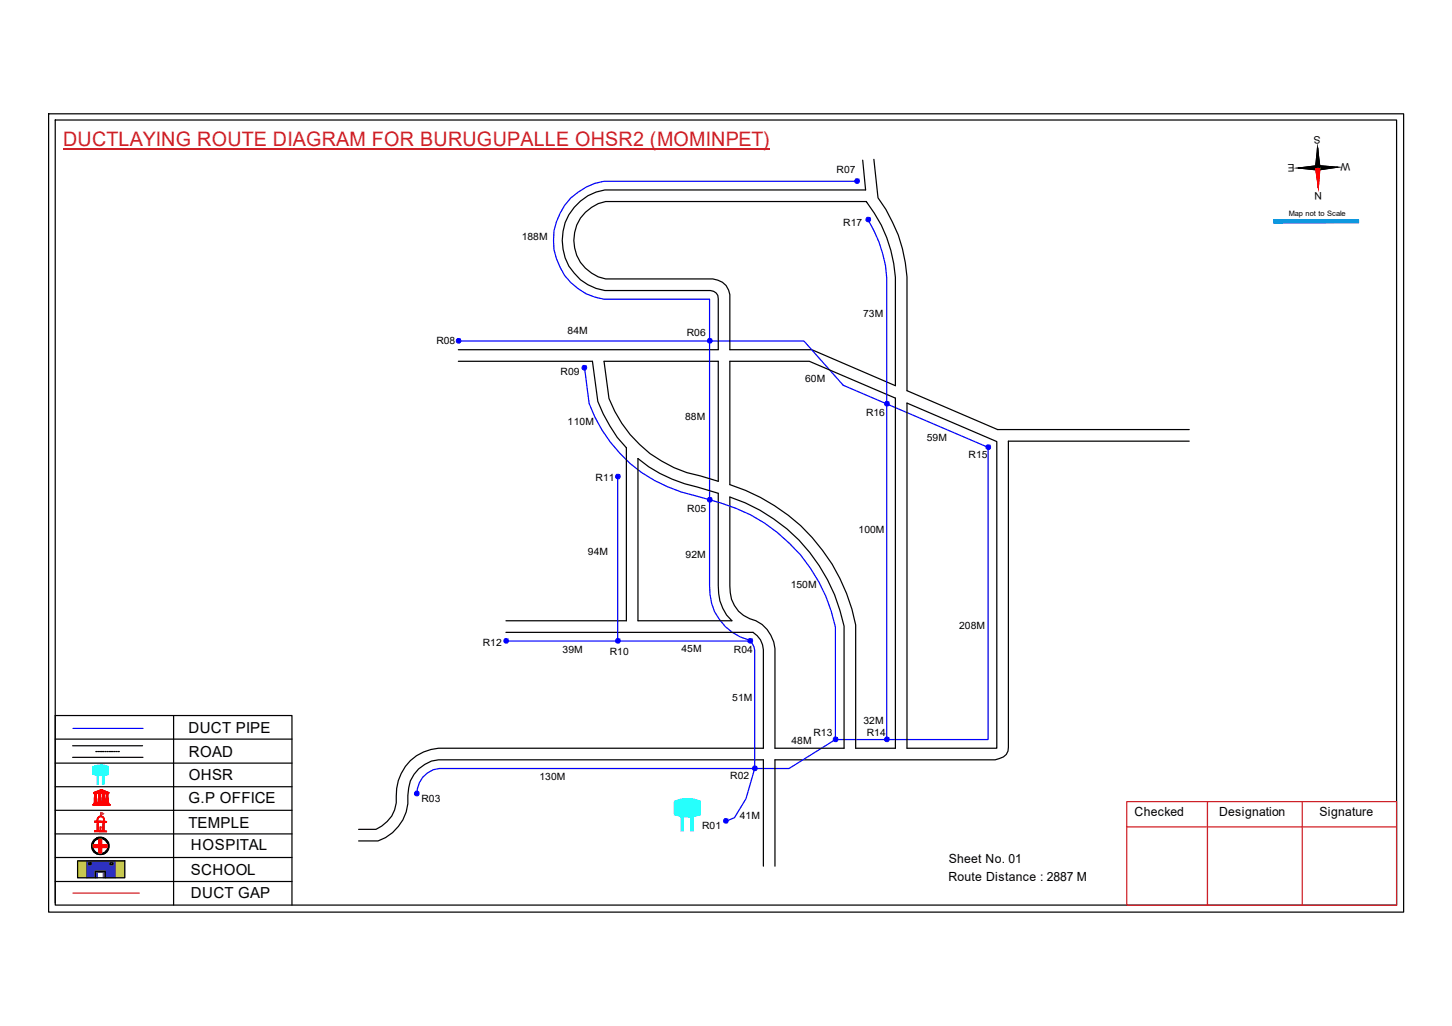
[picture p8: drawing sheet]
<svg xmlns="http://www.w3.org/2000/svg" width="297mm" height="210mm" viewBox="0 0 297 210" stroke-linecap="round" stroke-linejoin="round" font-family="sans-serif">
<path d="M11.3 151.2h48.4M11.3 156.1h48.4M14.9 152.6h14.3M14.9 154.9h14.3M35.5 146.4v38.8M11.3 175.4h48.4M11.3 161h48.4M11.3 165.8h48.4M11.3 170.6h48.4M11.3 180.3h48.4" fill="none" stroke="#000" stroke-width=".25"/>
<path d="M21 158.6h.3v1.8h-.3z" fill-rule="evenodd" fill="#0ffffc"/>
<path d="M21 158.6h.3v1.8h-.3z" fill="none" stroke="#0ffffc" stroke-width=".2"/>
<path d="M19.9 158.6h.2v1.8h-.2z" fill-rule="evenodd" fill="#0ffffc"/>
<path d="M19 156.9l1.6-.4 1.5 .3v1.6l-1.5 .3-1.6-.4zM19.9 158.6h.2v1.8h-.2z" fill="none" stroke="#0ffffc" stroke-width=".2"/>
<path d="M19 156.8a4 4 0 0 1 3.1 0v1.7a4.5 4.5 0 0 1-3-.1z" fill-rule="evenodd" fill="#0ffffc"/>
<path d="M19 156.8a4 4 0 0 1 3.1 0v1.7a4.5 4.5 0 0 1-3-.1z" fill="none" stroke="#0ffffc" stroke-width=".2"/>
<path d="M19 164.6h3.5v.2h-3.5zM19.2 164.3h3.1v.2h-3.1zM19.2 162.1l1.5-.6 1.6 .7zM19.3 162.4l.6-.1-.2 .1 .1 1.7h-.5l.1-1.7zM19.3 164.2h2.8v.1h-2.8zM19.5 162.1l1.2-.5 1.3 .5zM20.1 162.3h.5v1.8h-.5zM20.7 161.7l.2 .1-.2 .3zM20.9 162.3h.5v1.8h-.5zM21.6 162.3l.6 .1h-.1v1.7h-.4l.1-1.7z" fill="none" stroke="#f00" stroke-width=".2"/>
<path d="M21.6 162.3h.5v1.8h-.5z" fill-rule="evenodd" fill="#f00"/>
<path d="M21.6 162.3h.5v1.8h-.5z" fill="none" stroke="#f00" stroke-width=".2"/>
<path d="M20.9 162.3h.5v1.8h-.5z" fill-rule="evenodd" fill="#f00"/>
<path d="M20.9 162.3h.5v1.8h-.5z" fill="none" stroke="#f00" stroke-width=".2"/>
<path d="M20.1 162.3h.5v1.8h-.5z" fill-rule="evenodd" fill="#f00"/>
<path d="M20.1 162.3h.5v1.8h-.5z" fill="none" stroke="#f00" stroke-width=".2"/>
<path d="M19.3 162.3h.5v1.8h-.5z" fill-rule="evenodd" fill="#f00"/>
<path d="M19.3 162.3h.5v1.8h-.5z" fill="none" stroke="#f00" stroke-width=".2"/>
<path d="M20.6 161.7h.4v.4h-.4z" fill-rule="evenodd" fill="#f00"/>
<path d="M19 164.6h3.6v.2h-3.6zM19 164.7h3.6M19.2 164.3h3.1v.2h-3.1zM19.2 164.4h3.1M19.3 164.2h2.8v.1h-2.8zM19.3 164.3h2.8M20.6 161.7h.4v.4h-.4z" fill="none" stroke="#f00" stroke-width=".2"/>
<path d="M19.2 162.1l1-.4a.94 .94 0 0 1 1.1 0l1 .4v.2h-3.1zM19.9 162.1h.7l-.1-.3zM21 161.8l-.1 .3h.7z" fill-rule="evenodd" fill="#f00"/>
<path d="M19.2 162.1l1-.4a.94 .94 0 0 1 1.1 0l1 .4v.2h-3.1zM19.9 162.1l.6-.3 .1 .3zM20.1 168.1h1l-.1 1.9-.9-.1zM20.1 167.2a.73 .73 0 0 1 .9-.2 .73 .73 0 0 1 .4 .9v.2h.4v.1h-.5v1.7l.5 .1v.2l-2.5-.1v-.2h.6v-1.8h-.5v-.1h.5v-.4zM20.1 167.3a.55 .55 0 0 1 1 0l.2 .8-1.4-.1zM20.5 169.2l.1 .6zM20.6 166.5l.1 .5zM21 161.8l.6 .3h-.7z" fill="none" stroke="#f00" stroke-width=".2"/>
<path d="M20.6 166.2l.6 .3-.5 .3z" fill="none" stroke="#e66000" stroke-width=".2"/>
<path d="M20 167.2a.8 .8 0 0 1 1.4 .3v.5l.4 .1v.1l-.5 .1v1.5l.1 .2h.4v.2h-2.5v-.3l.6-.1v-1.6h-.6v-.2h.5zM20.1 167.4l-.2 .6h1.3l-.1-.6-.2-.3h-.5zM20.1 168.3v1.6h.9v-1.7zM20.4 169.2h.3l-.1 .7h-.2z" fill-rule="evenodd" fill="#f00"/>
<path d="M20 167.2a.8 .8 0 0 1 1.4 .3v.5l.4 .1v.1l-.5 .1v1.5l.1 .2h.4v.2h-2.5v-.3l.6-.1v-1.6h-.6v-.2h.5zM20.1 167.4l.3-.3h.5l.2 .3 .1 .6h-1.3zM20.1 168.3l.9-.1v1.7h-.9zM20.4 169.2h.3l-.1 .7h-.2z" fill="none" stroke="#f00" stroke-width=".2"/>
<path d="M20.6 166.5v.5z" fill="#f00"/>
<path d="M20.6 166.5v.5z" fill="none" stroke="#f00" stroke-width=".2"/>
<path d="M20.6 166.5v.5z" fill="#f00"/>
<path d="M20.6 166.5v.5z" fill="none" stroke="#f00" stroke-width=".2"/>
<path d="M20.6 166.5v.5z" fill="#f00"/>
<path d="M20.6 166.5v.5zM20.6 166.5v.5" fill="none" stroke="#f00" stroke-width=".2"/>
<path d="M20.7 166.8l-.1 .2z" fill="#f00"/>
<path d="M20.7 166.8l-.1 .2z" fill="none" stroke="#f00" stroke-width=".2"/>
<path d="M20.7 166.8v.2z" fill="#f00"/>
<path d="M20.7 166.8v.2z" fill="none" stroke="#f00" stroke-width=".2"/>
<path d="M20.6 167h.1z" fill="#f00"/>
<path d="M20.6 167h.1z" fill="none" stroke="#f00" stroke-width=".2"/>
<path d="M20.6 167h.1z" fill="#f00"/>
<path d="M20.6 167h.1z" fill="none" stroke="#f00" stroke-width=".2"/>
<path d="M20.6 166.2l.6 .3-.6 .3z" fill-rule="evenodd" fill="#e66000"/>
<path d="M20.6 166.2l.6 .3-.6 .3z" fill="none" stroke="#e66000" stroke-width=".2"/>
<path d="M19.6 153.8h.3M20.1 153.8h.3M20.5 153.8h.4M21 153.8h.3M21.5 153.8h.2M21.9 153.8h.2M22.3 153.8h.3M22.7 153.8h.4M23.2 153.8h.3M23.7 153.8h.2M24.1 153.8h.3M11.3 184.7v-38.3h48.4v38.8" fill="none" stroke="#000" stroke-width=".25"/>
<path d="M14.9 149h14.3" fill="none" stroke="#00f" stroke-width=".25"/>
<g fill="none" stroke="#000" stroke-width=".2">
<path d="M19.3 172a1.38 1.38 0 0 1 2.4 .2 1.49 1.49 0 0 1-.8 2.4 1.59 1.59 0 0 1-1.7-.8 1.59 1.59 0 0 1 .1-1.8z"/>
<circle cx="20.5" cy="173" r="1.81"/>
<circle cx="20.5" cy="173.1" r="1.78"/>
<circle cx="20.5" cy="173.1" r="1.59"/>
</g>
<path d="M18.7 173a1.81 1.81 0 0 1 3.6 0 1.81 1.81 0 0 1-3.6 0zM19.3 172a1.55 1.55 0 0 0 .1 2.2 1.55 1.55 0 0 0 2.1 0 1.55 1.55 0 0 0 .2-2.1 1.44 1.44 0 0 0-2.4-.1z" fill-rule="evenodd" fill="#000"/>
<path d="M19.1 172.8h1.2v-1.1h.5v1.1h1.1v.6h-1.1v1.1h-.5v-1.1h-1.2z" fill="none" stroke="#f00" stroke-width=".25"/>
<path d="M19.1 172.8h1.1v-1.1h.6v1.1h1.1v.6h-1.1v1.1h-.6v-1.1h-1.1z" fill-rule="evenodd" fill="#f00"/>
<path d="M19.1 172.8h1.1v-1.1h.6v1.1h1.1v.6h-1.1v1.1h-.6v-1.1h-1.1z" fill="none" stroke="#f00" stroke-width=".2"/>
<path d="M14.9 182.7h13.6" fill="none" stroke="#f00" stroke-width=".25"/>
<path d="M15.9 176.1h1.9v3.5h-1.9zM23.6 176.1h1.9v3.5h-1.9z" fill-rule="evenodd" fill="#c8c92d"/>
<path d="M15.9 176.1h1.9v3.5h-1.9zM23.6 176.1h1.9v3.5h-1.9z" fill="none" stroke="#c8c92d" stroke-width=".2"/>
<path d="M17.7 176.1h5.9v3.5h-2.5v-1.1h-1.2v1.1h-2.2zM18.2 176.5v.4h.3v-.4zM22.6 176.5v.4h.4v-.4z" fill-rule="evenodd" fill="#293189"/>
<path d="M17.7 176.1h5.9v3.5h-2.5v-1.1h-1.2v1.1h-2.2zM18.2 176.5h.3v.4h-.3zM22.6 176.5h.4v.4h-.4z" fill="none" stroke="#293189" stroke-width=".2"/>
<path d="M9.9 23.3h277.2v163.3h-277.2zM11.3 24.6h274.4v160.6h-274.4zM269.5 30.2l.2 8.2M15.9 176.1h9.6v3.5h-9.6zM18.2 176.5h.4v.4h-.4zM19.5 179.6v-1.3h2v1.3M22.6 176.5h.5v.4h-.5z" fill="none" stroke="#000" stroke-width=".25"/>
<path d="M12.9 30.4h144.5M230.5 164h55.2v21.2h-55.2zM230.5 169.2h55.2M247 164v21.2M266.4 164v21.2" fill="none" stroke="#cd2027" stroke-width=".25"/>
<path d="M269.6 33.9l4.1 .3-4.1 .6zM265.6 34.4l4-.5v.9z" fill="#000"/>
<path d="M265.6 34.4l4-.5v.9zM269.6 33.9l4.1 .3-4.1 .6z" fill="none" stroke="#000" stroke-width=".2"/>
<path d="M269.1 34.3h.9l-.3 4.1z" fill="#f00"/>
<path d="M269.1 34.3h.9l-.3 4.1z" fill="none" stroke="#f00" stroke-width=".2"/>
<path d="M269.6 33.9l4.1 .3-4.1 .6zM265.6 34.4l4-.5v.9zM269.5 30.2l.5 4.1h-.9z" fill="#000"/>
<path d="M265.6 34.4l4-.5v.9zM269.5 30.2l.5 4.1h-.9zM269.6 33.9l4.1 .3-4.1 .6z" fill="none" stroke="#000" stroke-width=".2"/>
<path d="M269.5 30.2l.2 8.2" fill="none" stroke="#000" stroke-width=".25"/>
<path d="M269.1 34.3h.9l-.3 4.1z" fill="#f00"/>
<path d="M269.1 34.3h.9l-.3 4.1z" fill="none" stroke="#f00" stroke-width=".2"/>
<path d="M269.5 30.2l.5 4.1h-.9z" fill="#000"/>
<path d="M269.5 30.2l.5 4.1h-.9z" fill="none" stroke="#000" stroke-width=".2"/>
<path d="M269.6 34.3l.1 4.1" fill="none" stroke="#f00" stroke-width=".25"/>
<path d="M269.5 30.2l.1 4.1" fill="none" stroke="#000" stroke-width=".25"/>
<path d="M260.6 45h17.2v.6h-17.2z" fill-rule="evenodd" fill="#0093dd"/>
<path d="M260.6 45h17.2v.6h-17.2z" fill="none" stroke="#0093dd" stroke-width=".2"/>
<path d="M260.6 45h17.3v.6h-17.3z" fill="none" stroke="#0093dd" stroke-width=".25"/>
<path d="M176.5 32.8l.6 6.1h-53.4a10.4 10.4 0 0 0-8.7 10.2 10.4 10.4 0 0 0 8.7 10.3h21.6a1.59 1.59 0 0 1 1.6 1.7v10.4h-53.1M178.8 32.6l.8 7.9a29.8 29.8 0 0 1 5.9 16.1v23.3l18.6 8h39.2M119.8 43.4l1.2-1 1.4-.7 1.5-.5h53.3a28.1 28.1 0 0 1 6 15.5v22.2l-17.1-7.4h-16.8v-10.1a3.7 3.7 0 0 0-3.5-4.3h-21.9a8 8 0 0 1-4.1-13.7zM93.8 73.9h27.4l1.1 8.2a29.5 29.5 0 0 0 5.8 9.5v35.4h-24.6M123.6 73.9h23.3v24.6l-3.6-1.1a24.9 24.9 0 0 1-18.7-15.9zM149.3 73.9h16.3l17.6 7.5v71.7h-8.2v-25.3a37.7 37.7 0 0 0-25.7-28.7zM130.5 93.8a27.5 27.5 0 0 0 12.2 5.9l4.2 1.2v18.9a9.1 9.1 0 0 0 2.8 7.2h-19.2zM185.5 82.5l18.4 7.8v62.8h-18.4zM243.3 90.3h-37v62.6a2.16 2.16 0 0 1-1.9 2.3l-.8 .2h-45.1v21.8M149.3 101.7a34.8 34.8 0 0 1 23.4 26.4v25h-14.2v-19a7.1 7.1 0 0 0-5.1-7.5 6.7 6.7 0 0 1-4.1-6.7zM103.5 129.4h50.5a4.5 4.5 0 0 1 2.2 4.6v19.1h-66.5a9.3 9.3 0 0 0-8.6 9.8 6.6 6.6 0 0 1-4.2 6.8h-3.5M73.4 172h3.9a9.2 9.2 0 0 0 6.1-9.3 7.1 7.1 0 0 1 6.3-7.3h66.5v21.8" fill="none" stroke="#000" stroke-width=".25"/>
<path d="M175.4 37.1h-51.8a12.2 12.2 0 0 0-10.4 12 12.2 12.2 0 0 0 10.4 12.1h21.6v41.1M177.6 45a26.1 26.1 0 0 1 3.8 11.8v94.5M93.8 69.8h70.7l8 9 29.6 12.7v59.8h-31.2M119.6 75.3l.9 7.2a29.3 29.3 0 0 0 21.8 18.9 40.5 40.5 0 0 1 16.7 7.6 33.4 33.4 0 0 1 11.9 19.3v23M126.4 97.5v33.6M145.2 101.7v18a10.9 10.9 0 0 0 7.9 11.2 2.95 2.95 0 0 1 1.3 3v23.3M103.5 131.1h50M170.9 151.3l-9.5 5.9h-71.5a5.2 5.2 0 0 0-4.7 5.4" fill="none" stroke="#00f" stroke-width=".25"/>
<circle cx="148.5" cy="167.9" r=".49" fill="#00f"/>
<circle cx="148.5" cy="167.9" r=".49" fill="none" stroke="#00f" stroke-width=".2"/>
<path d="M154.4 157.2l-1.8 6.2-2.4 3.9-1.8 .8" fill="none" stroke="#00f" stroke-width=".25"/>
<circle cx="85.3" cy="162.3" r=".49" fill="#00f"/>
<circle cx="85.3" cy="162.3" r=".49" fill="none" stroke="#00f" stroke-width=".2"/>
<circle cx="154.4" cy="157.1" r=".49" fill="#00f"/>
<circle cx="154.4" cy="157.1" r=".49" fill="none" stroke="#00f" stroke-width=".2"/>
<circle cx="171" cy="151.2" r=".49" fill="#00f"/>
<circle cx="171" cy="151.2" r=".49" fill="none" stroke="#00f" stroke-width=".2"/>
<circle cx="181.5" cy="151.2" r=".49" fill="#00f"/>
<circle cx="181.5" cy="151.2" r=".49" fill="none" stroke="#00f" stroke-width=".2"/>
<circle cx="126.4" cy="131.1" r=".49" fill="#00f"/>
<circle cx="126.4" cy="131.1" r=".49" fill="none" stroke="#00f" stroke-width=".2"/>
<circle cx="103.6" cy="131.1" r=".49" fill="#00f"/>
<circle cx="103.6" cy="131.1" r=".49" fill="none" stroke="#00f" stroke-width=".2"/>
<circle cx="126.4" cy="97.5" r=".49" fill="#00f"/>
<circle cx="126.4" cy="97.5" r=".49" fill="none" stroke="#00f" stroke-width=".2"/>
<circle cx="93.8" cy="69.7" r=".49" fill="#00f"/>
<circle cx="93.8" cy="69.7" r=".49" fill="none" stroke="#00f" stroke-width=".2"/>
<circle cx="119.6" cy="75.2" r=".49" fill="#00f"/>
<circle cx="119.6" cy="75.2" r=".49" fill="none" stroke="#00f" stroke-width=".2"/>
<circle cx="175.4" cy="37" r=".49" fill="#00f"/>
<circle cx="175.4" cy="37" r=".49" fill="none" stroke="#00f" stroke-width=".2"/>
<circle cx="177.6" cy="44.9" r=".49" fill="#00f"/>
<circle cx="177.6" cy="44.9" r=".49" fill="none" stroke="#00f" stroke-width=".2"/>
<circle cx="181.5" cy="82.5" r=".49" fill="#00f"/>
<circle cx="181.5" cy="82.5" r=".49" fill="none" stroke="#00f" stroke-width=".2"/>
<circle cx="145.2" cy="102.2" r=".49" fill="#00f"/>
<circle cx="145.2" cy="102.2" r=".49" fill="none" stroke="#00f" stroke-width=".2"/>
<circle cx="153.5" cy="131.1" r=".49" fill="#00f"/>
<circle cx="153.5" cy="131.1" r=".49" fill="none" stroke="#00f" stroke-width=".2"/>
<circle cx="202.2" cy="91.4" r=".49" fill="#00f"/>
<circle cx="202.2" cy="91.4" r=".49" fill="none" stroke="#00f" stroke-width=".2"/>
<circle cx="145.2" cy="69.7" r=".49" fill="#00f"/>
<circle cx="145.2" cy="69.7" r=".49" fill="none" stroke="#00f" stroke-width=".2"/>
<path d="M141.3 166.9h.6v3.1h-.6z" fill-rule="evenodd" fill="#0ffffc"/>
<path d="M141.3 166.9h.6v3.1h-.6z" fill="none" stroke="#0ffffc" stroke-width=".2"/>
<path d="M139.3 166.9h.5v3.1h-.5z" fill-rule="evenodd" fill="#0ffffc"/>
<path d="M138 164a6.7 6.7 0 0 1 5.2-.1v2.7a7 7 0 0 1-5.2-.1zM139.3 166.9h.5v3.1h-.5z" fill="none" stroke="#0ffffc" stroke-width=".2"/>
<path d="M138 163.9a7 7 0 0 1 5.3 0v2.8a7.5 7.5 0 0 1-5.3-.1z" fill-rule="evenodd" fill="#0ffffc"/>
<path d="M138 163.9a7 7 0 0 1 5.3 0v2.8a7.5 7.5 0 0 1-5.3-.1z" fill="none" stroke="#0ffffc" stroke-width=".2"/>
<text font-size="4.1" fill="#cd2027" x="12.9" y="29.9">DUCTLAYING ROUTE DIAGRAM FOR BURUGUPALLE OHSR2 (MOMINPET)</text>
<g font-size="3.1">
<text x="38.6" y="150">DUCT PIPE</text>
<text x="38.6" y="154.9">ROAD</text>
<text x="38.6" y="159.5">OHSR</text>
<text x="38.6" y="164.3">G.P OFFICE</text>
<text x="38.6" y="169.3">TEMPLE</text>
<text x="39.1" y="173.9">HOSPITAL</text>
<text x="39.1" y="179">SCHOOL</text>
<text x="39.1" y="183.8">DUCT GAP</text>
</g>
<g font-size="2.6">
<text x="232.1" y="167">Checked</text>
<text x="249.4" y="167">Designation</text>
<text x="270" y="167">Signature</text>
<text x="194.1" y="176.6">Sheet No. 01</text>
<text x="194" y="180.3">Route Distance : 2887 M</text>
</g>
<g font-size="2.1">
<text x="270.1" y="27.8" transform="rotate(179 270.1 27.8)">S</text>
<text x="264.8" y="33.6" transform="rotate(179 264.8 33.6)">E</text>
<text x="276.2" y="33.4" transform="rotate(179 276.2 33.4)">W</text>
<text x="270.4" y="39.4" transform="rotate(179 270.4 39.4)">N</text>
</g>
<g font-size="2">
<text x="171.2" y="35.5">R07</text>
<text x="172.5" y="46.3">R17</text>
<text x="106.7" y="49.1">188M</text>
<text x="176.6" y="64.8">73M</text>
<text x="89.3" y="70.4">R08</text>
<text x="116.1" y="68.3">84M</text>
<text x="140.5" y="68.7">R06</text>
<text x="114.7" y="76.6">R09</text>
<text x="164.7" y="78.2">60M</text>
<text x="116.1" y="87">110M</text>
<text x="140.2" y="86">88M</text>
<text x="177.2" y="85">R16</text>
<text x="189.6" y="90.2">59M</text>
<text x="198.2" y="93.7">R15</text>
<text x="121.8" y="98.4">R11</text>
<text x="140.6" y="104.6">R05</text>
<text x="120.3" y="113.6">94M</text>
<text x="175.6" y="109.1">100M</text>
<text x="140.2" y="114.1">92M</text>
<text x="161.8" y="120.3">150M</text>
<text x="196.2" y="128.8">208M</text>
<text x="98.8" y="132.1">R12</text>
<text x="115.1" y="133.7">39M</text>
<text x="124.8" y="133.9">R10</text>
<text x="139.4" y="133.4">45M</text>
<text x="150.2" y="133.7">R04</text>
<text x="149.8" y="143.4">51M</text>
<text x="176.7" y="148.2">32M</text>
<text x="161.9" y="152.2">48M</text>
<text x="166.4" y="150.5">R13</text>
<text x="177.3" y="150.6">R14</text>
<text x="110.4" y="159.5">130M</text>
<text x="149.4" y="159.3">R02</text>
<text x="86.2" y="164.1">R03</text>
<text x="151.3" y="167.5">41M</text>
<text x="143.6" y="169.5">R01</text>
</g>
<text font-size="1.5" x="263.7" y="44.2">Map not to Scale</text>
</svg>
